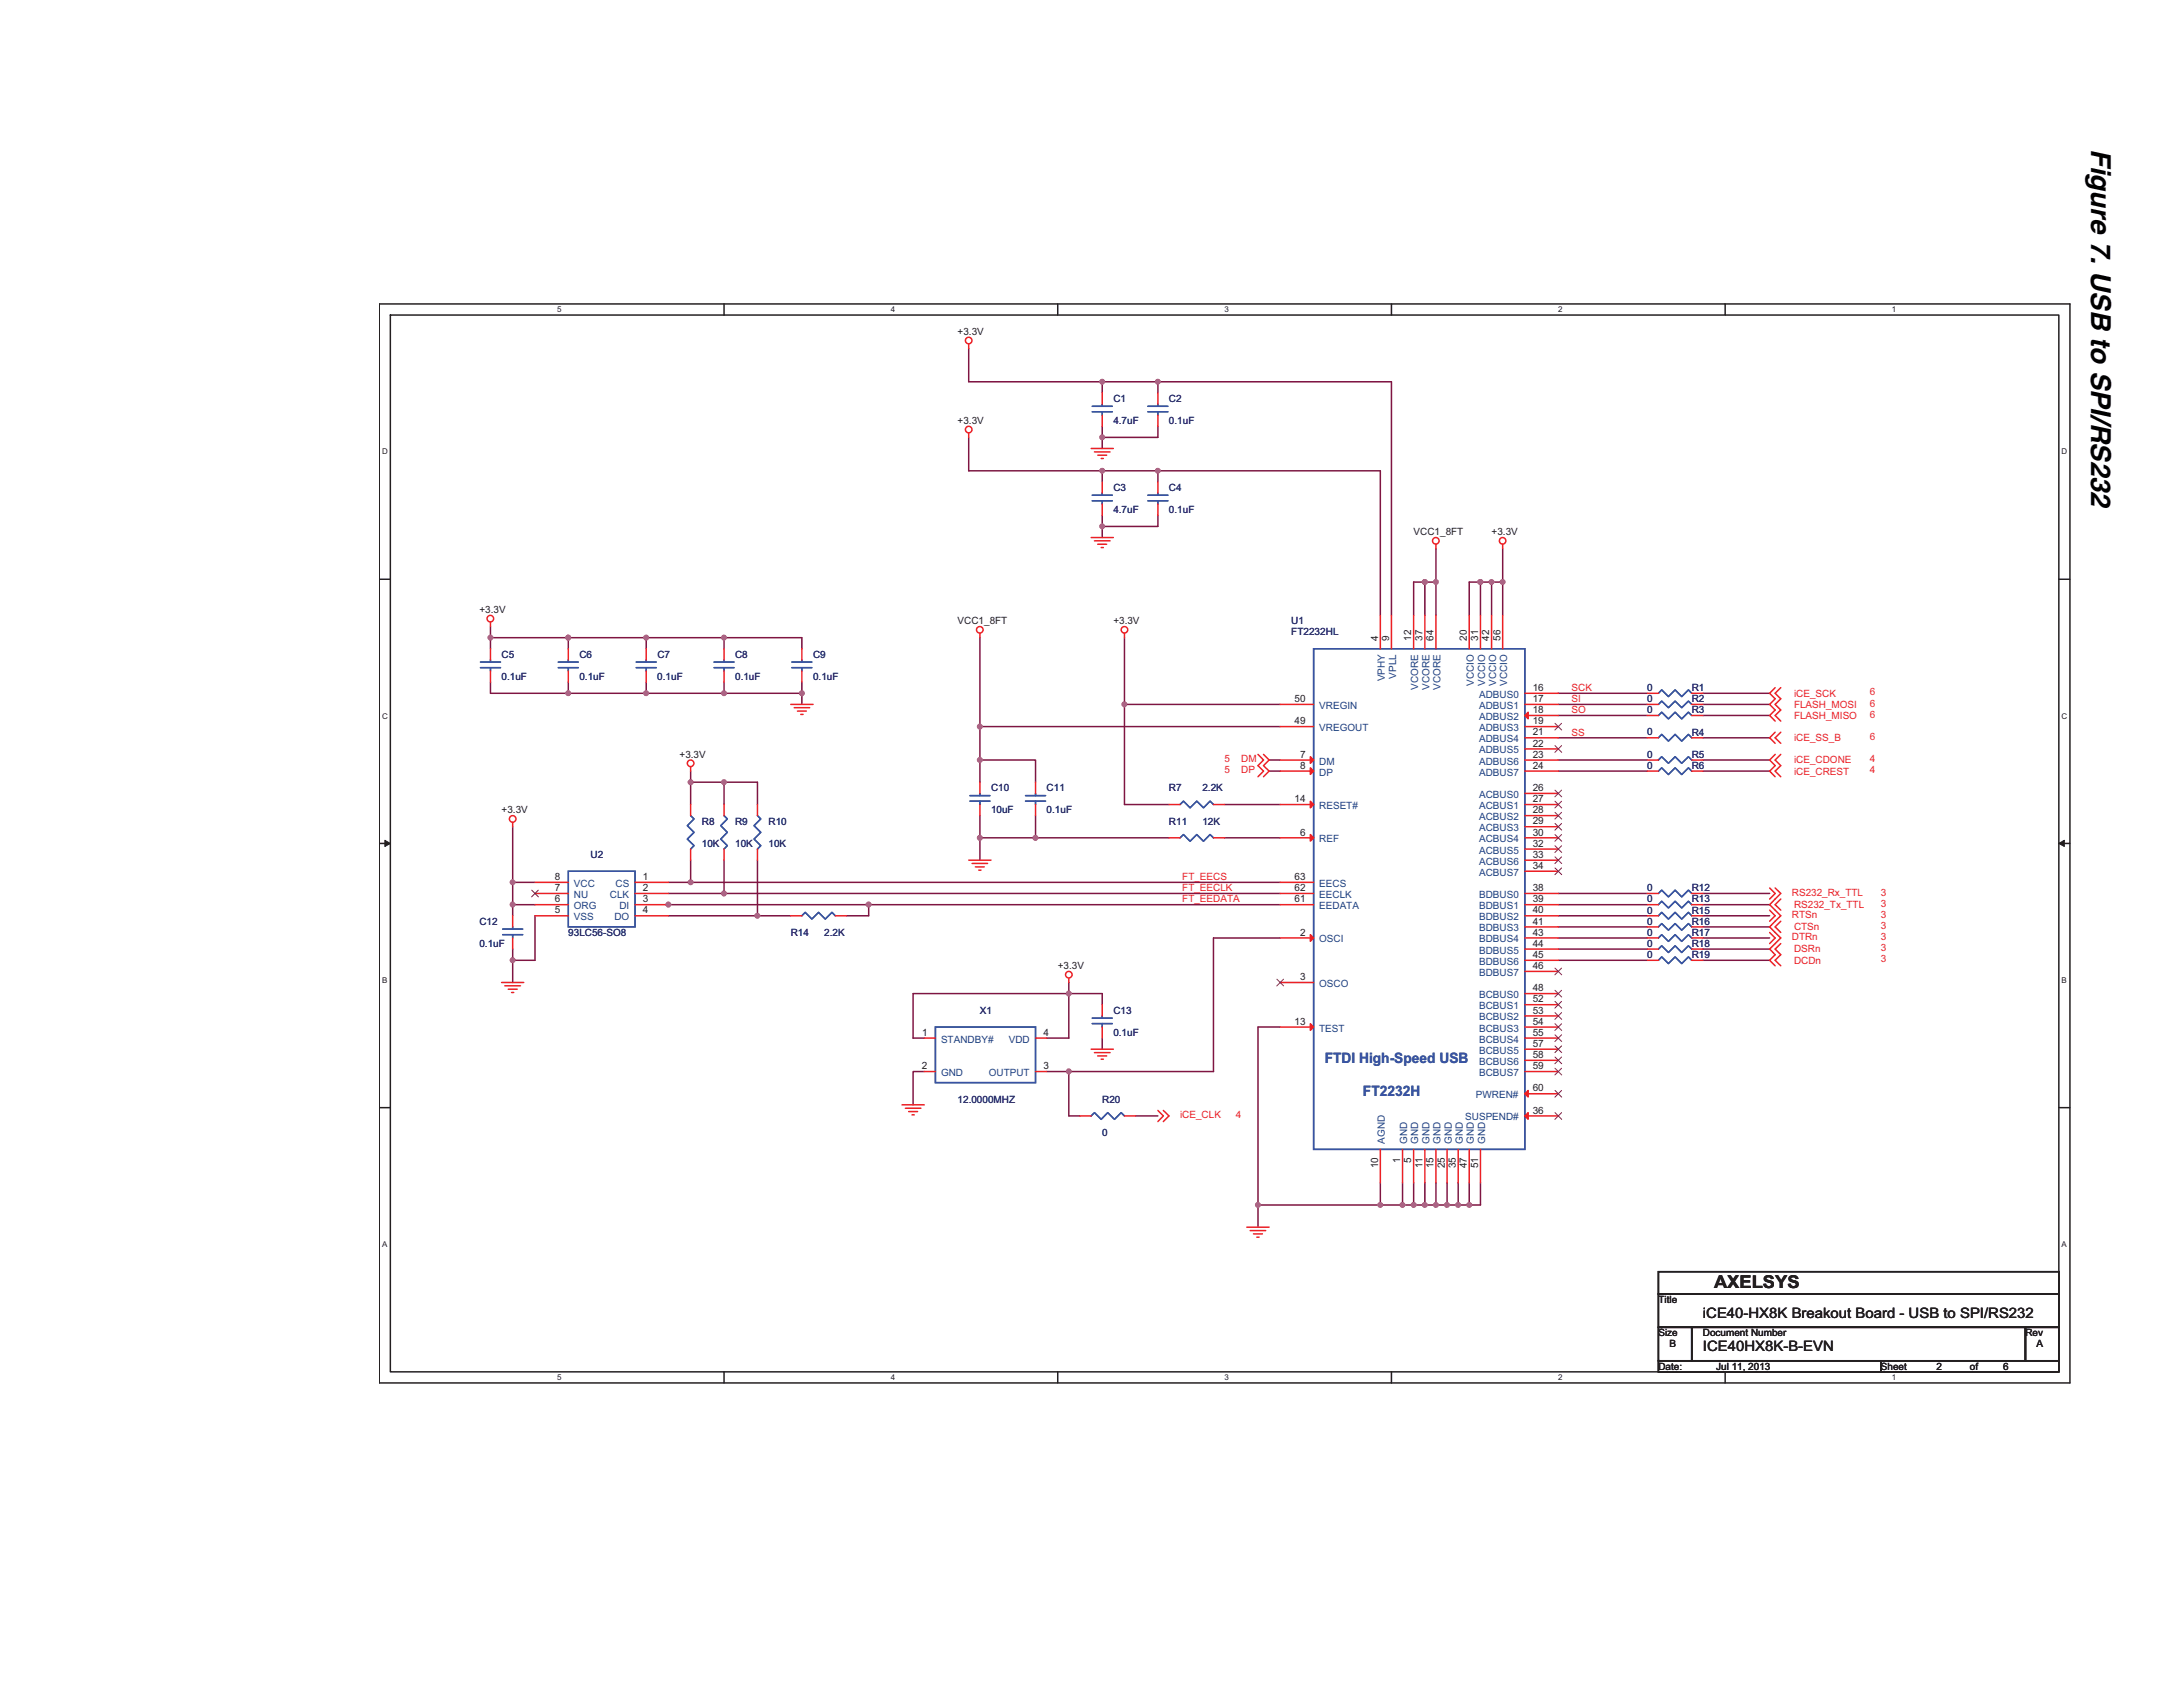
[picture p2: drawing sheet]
<svg xmlns="http://www.w3.org/2000/svg" width="279mm" height="216mm" viewBox="0 0 279 216" stroke-linecap="round" stroke-linejoin="round" font-family="sans-serif">
<path d="M48.5 38.9h216.4v138.1h-216.4zM50 40.3h213.5v135.3h-213.5z" fill="none" stroke="#231f20" stroke-width=".19"/>
<g fill="#fff">
<path d="M71.3 39.1h.6v1.1h-.6z"/>
<path d="M71.3 175.7h.6v1.2h-.6z"/>
</g>
<path d="M92.7 38.9v1.4M92.7 175.6v1.4" fill="none" stroke="#231f20" stroke-width=".19"/>
<g fill="#fff">
<path d="M114 39.1h.6v1.1h-.6z"/>
<path d="M114 175.7h.6v1.2h-.6z"/>
</g>
<path d="M135.4 38.9v1.4M135.4 175.6v1.4" fill="none" stroke="#231f20" stroke-width=".19"/>
<g fill="#fff">
<path d="M156.7 39.1h.6v1.1h-.6z"/>
<path d="M156.7 175.7h.6v1.2h-.6z"/>
</g>
<path d="M178.1 38.9v1.4M178.1 175.6v1.4" fill="none" stroke="#231f20" stroke-width=".19"/>
<g fill="#fff">
<path d="M199.4 39.1h.6v1.1h-.6z"/>
<path d="M199.4 175.7h.6v1.2h-.6z"/>
</g>
<path d="M220.8 38.9v1.4M220.8 175.6v1.4" fill="none" stroke="#231f20" stroke-width=".19"/>
<g fill="#fff">
<path d="M242.2 39.1h.5v1.1h-.5z"/>
<path d="M242.2 175.7h.5v1.2h-.5z"/>
<path d="M48.9 57.2h.7v1.2h-.7z"/>
<path d="M263.9 57.2h.7v1.2h-.7z"/>
<path d="M48.9 91h.7v1.2h-.7z"/>
<path d="M263.9 91h.7v1.2h-.7z"/>
</g>
<path d="M48.5 74.1h1.5M263.5 74.1h1.4" fill="none" stroke="#231f20" stroke-width=".19"/>
<g fill="#fff">
<path d="M48.9 124.8h.7v1.2h-.7z"/>
<path d="M263.9 124.8h.6v1.2h-.6z"/>
</g>
<path d="M48.5 107.9h1.5M263.5 107.9h1.4" fill="none" stroke="#231f20" stroke-width=".19"/>
<path d="M49.3 107.5l.7 .4-.7 .4z" fill="#231f20"/>
<path d="M49.3 107.5l.7 .4-.7 .4z" fill="none" stroke="#231f20" stroke-width=".13"/>
<path d="M263.5 107.9l.7-.4v.8z" fill="#231f20"/>
<path d="M263.5 107.9l.7-.4v.8z" fill="none" stroke="#231f20" stroke-width=".13"/>
<g fill="#fff">
<path d="M48.9 158.7h.7v1.1h-.7z"/>
<path d="M263.9 158.7h.6v1.1h-.6z"/>
</g>
<path d="M48.5 141.8h1.5M263.5 141.8h1.4" fill="none" stroke="#231f20" stroke-width=".19"/>
<path d="M62.8 80.2v1.4h9.9" fill="none" stroke="#7f1542" stroke-width=".19"/>
<circle cx="72.7" cy="81.6" r=".28" fill="#b9529f"/>
<circle cx="72.7" cy="81.6" r=".28" fill="none" stroke="#b9529f" stroke-width=".19"/>
<circle cx="62.8" cy="81.6" r=".28" fill="#b9529f"/>
<circle cx="62.8" cy="81.6" r=".28" fill="none" stroke="#b9529f" stroke-width=".19"/>
<path d="M92.7 81.6v1.4" fill="none" stroke="#7f1542" stroke-width=".19"/>
<circle cx="92.7" cy="81.6" r=".28" fill="#b9529f"/>
<circle cx="92.7" cy="81.6" r=".28" fill="none" stroke="#b9529f" stroke-width=".19"/>
<path d="M62.8 81.6v1.4M92.7 81.6h-10v1.4" fill="none" stroke="#7f1542" stroke-width=".19"/>
<circle cx="82.7" cy="81.6" r=".28" fill="#b9529f"/>
<circle cx="82.7" cy="81.6" r=".28" fill="none" stroke="#b9529f" stroke-width=".19"/>
<path d="M62.8 87.3v1.4h9.9M72.7 81.6v1.4M102.6 88.7v1.4" fill="none" stroke="#7f1542" stroke-width=".19"/>
<circle cx="102.6" cy="88.7" r=".28" fill="#b9529f"/>
<circle cx="102.6" cy="88.7" r=".28" fill="none" stroke="#b9529f" stroke-width=".19"/>
<path d="M82.7 87.3v1.4M92.7 88.7h9.9" fill="none" stroke="#7f1542" stroke-width=".19"/>
<circle cx="92.7" cy="88.7" r=".28" fill="#b9529f"/>
<circle cx="92.7" cy="88.7" r=".28" fill="none" stroke="#b9529f" stroke-width=".19"/>
<path d="M72.7 87.3v1.4h10" fill="none" stroke="#7f1542" stroke-width=".19"/>
<circle cx="72.7" cy="88.7" r=".28" fill="#b9529f"/>
<circle cx="72.7" cy="88.7" r=".28" fill="none" stroke="#b9529f" stroke-width=".19"/>
<path d="M72.7 81.6h10" fill="none" stroke="#7f1542" stroke-width=".19"/>
<circle cx="72.7" cy="81.6" r=".28" fill="#b9529f"/>
<circle cx="72.7" cy="81.6" r=".28" fill="none" stroke="#b9529f" stroke-width=".19"/>
<path d="M148.2 48.9h29.9M92.7 87.3v1.4M199.4 88.7h11.4M199.4 90.1h11.4M199.4 91.6h11.4" fill="none" stroke="#7f1542" stroke-width=".19"/>
<circle cx="148.2" cy="48.8" r=".28" fill="#b9529f"/>
<circle cx="148.2" cy="48.8" r=".28" fill="none" stroke="#b9529f" stroke-width=".19"/>
<path d="M141.1 56v1.4M141.1 48.9v1.4M141.1 54.6v1.4M148.2 48.9v1.4M148.2 54.6v1.4h-7.1" fill="none" stroke="#7f1542" stroke-width=".19"/>
<circle cx="141.1" cy="56" r=".28" fill="#b9529f"/>
<circle cx="141.1" cy="56" r=".28" fill="none" stroke="#b9529f" stroke-width=".19"/>
<path d="M141.1 60.3v1.4M148.2 60.3h28.5" fill="none" stroke="#7f1542" stroke-width=".19"/>
<circle cx="148.2" cy="60.2" r=".28" fill="#b9529f"/>
<circle cx="148.2" cy="60.2" r=".28" fill="none" stroke="#b9529f" stroke-width=".19"/>
<path d="M141.1 67.4v1.4M141.1 66v1.4M148.2 60.3v1.4M148.2 66v1.4h-7.1" fill="none" stroke="#7f1542" stroke-width=".19"/>
<circle cx="141.1" cy="67.4" r=".28" fill="#b9529f"/>
<circle cx="141.1" cy="67.4" r=".28" fill="none" stroke="#b9529f" stroke-width=".19"/>
<path d="M192.3 74.5v4.3" fill="none" stroke="#7f1542" stroke-width=".19"/>
<circle cx="192.3" cy="74.5" r=".28" fill="#b9529f"/>
<circle cx="192.3" cy="74.5" r=".28" fill="none" stroke="#b9529f" stroke-width=".19"/>
<path d="M188 78.8v-4.3h1.5v4.3" fill="none" stroke="#7f1542" stroke-width=".19"/>
<circle cx="189.5" cy="74.5" r=".28" fill="#b9529f"/>
<circle cx="189.5" cy="74.5" r=".28" fill="none" stroke="#b9529f" stroke-width=".19"/>
<path d="M192.3 74.5h-1.4v4.3" fill="none" stroke="#7f1542" stroke-width=".19"/>
<circle cx="190.9" cy="74.5" r=".28" fill="#b9529f"/>
<circle cx="190.9" cy="74.5" r=".28" fill="none" stroke="#b9529f" stroke-width=".19"/>
<path d="M183.8 74.5v4.3" fill="none" stroke="#7f1542" stroke-width=".19"/>
<circle cx="183.8" cy="74.5" r=".28" fill="#b9529f"/>
<circle cx="183.8" cy="74.5" r=".28" fill="none" stroke="#b9529f" stroke-width=".19"/>
<path d="M180.9 78.8v-4.3h1.5v4.3" fill="none" stroke="#7f1542" stroke-width=".19"/>
<circle cx="182.4" cy="74.5" r=".28" fill="#b9529f"/>
<circle cx="182.4" cy="74.5" r=".28" fill="none" stroke="#b9529f" stroke-width=".19"/>
<path d="M182.4 74.5h1.4" fill="none" stroke="#7f1542" stroke-width=".19"/>
<circle cx="182.4" cy="74.5" r=".28" fill="#b9529f"/>
<circle cx="182.4" cy="74.5" r=".28" fill="none" stroke="#b9529f" stroke-width=".19"/>
<path d="M143.9 90.1v12.9" fill="none" stroke="#7f1542" stroke-width=".19"/>
<circle cx="143.9" cy="90.1" r=".28" fill="#b9529f"/>
<circle cx="143.9" cy="90.1" r=".28" fill="none" stroke="#b9529f" stroke-width=".19"/>
<path d="M189.5 74.5h1.4M143.9 103h5.7" fill="none" stroke="#7f1542" stroke-width=".19"/>
<circle cx="189.5" cy="74.5" r=".28" fill="#b9529f"/>
<circle cx="189.5" cy="74.5" r=".28" fill="none" stroke="#b9529f" stroke-width=".19"/>
<path d="M183.8 70.2v4.3M192.3 70.2v4.3M125.4 97.3v2.8M125.4 97.3h7.1v2.8M143.9 81.6v8.5h20M162.4 97.3h1.5M162.4 98.7h1.5M163.9 93h-38.5v4.3" fill="none" stroke="#7f1542" stroke-width=".19"/>
<circle cx="125.4" cy="97.3" r=".28" fill="#b9529f"/>
<circle cx="125.4" cy="97.3" r=".28" fill="none" stroke="#b9529f" stroke-width=".19"/>
<circle cx="125.4" cy="93" r=".28" fill="#b9529f"/>
<circle cx="125.4" cy="93" r=".28" fill="none" stroke="#b9529f" stroke-width=".19"/>
<path d="M125.4 104.4v5.7M132.5 104.4v2.8" fill="none" stroke="#7f1542" stroke-width=".19"/>
<circle cx="125.4" cy="107.2" r=".28" fill="#b9529f"/>
<circle cx="125.4" cy="107.2" r=".28" fill="none" stroke="#b9529f" stroke-width=".19"/>
<path d="M125.4 81.6v11.4M161 131.4h2.9M161 154.2v2.9" fill="none" stroke="#7f1542" stroke-width=".19"/>
<circle cx="161" cy="154.2" r=".28" fill="#b9529f"/>
<circle cx="161" cy="154.2" r=".28" fill="none" stroke="#b9529f" stroke-width=".19"/>
<path d="M188 154.2h1.5" fill="none" stroke="#7f1542" stroke-width=".19"/>
<circle cx="188.1" cy="154.2" r=".28" fill="#b9529f"/>
<circle cx="188.1" cy="154.2" r=".28" fill="none" stroke="#b9529f" stroke-width=".19"/>
<path d="M176.7 151.4v2.8h-15.7M179.5 151.4v2.8M180.9 154.2h1.5M189.5 151.4v2.8" fill="none" stroke="#7f1542" stroke-width=".19"/>
<circle cx="180.9" cy="154.2" r=".28" fill="#b9529f"/>
<circle cx="180.9" cy="154.2" r=".28" fill="none" stroke="#b9529f" stroke-width=".19"/>
<path d="M180.9 151.4v2.8M182.4 151.4v2.8M185.2 151.4v2.8h1.4" fill="none" stroke="#7f1542" stroke-width=".19"/>
<circle cx="185.2" cy="154.2" r=".28" fill="#b9529f"/>
<circle cx="185.2" cy="154.2" r=".28" fill="none" stroke="#b9529f" stroke-width=".19"/>
<path d="M183.8 151.4v2.8" fill="none" stroke="#7f1542" stroke-width=".19"/>
<circle cx="183.8" cy="154.2" r=".28" fill="#b9529f"/>
<circle cx="183.8" cy="154.2" r=".28" fill="none" stroke="#b9529f" stroke-width=".19"/>
<path d="M132.5 107.2h17.1M186.6 151.4v2.8M188 151.4v2.8" fill="none" stroke="#7f1542" stroke-width=".19"/>
<circle cx="132.5" cy="107.2" r=".28" fill="#b9529f"/>
<circle cx="132.5" cy="107.2" r=".28" fill="none" stroke="#b9529f" stroke-width=".19"/>
<path d="M88.4 112.9h75.5" fill="none" stroke="#7f1542" stroke-width=".19"/>
<circle cx="88.4" cy="112.9" r=".28" fill="#b9529f"/>
<circle cx="88.4" cy="112.9" r=".28" fill="none" stroke="#b9529f" stroke-width=".19"/>
<path d="M92.7 114.3h71.2" fill="none" stroke="#7f1542" stroke-width=".19"/>
<circle cx="92.7" cy="114.3" r=".28" fill="#b9529f"/>
<circle cx="92.7" cy="114.3" r=".28" fill="none" stroke="#b9529f" stroke-width=".19"/>
<path d="M111.2 115.8h52.7" fill="none" stroke="#7f1542" stroke-width=".19"/>
<circle cx="111.2" cy="115.8" r=".28" fill="#b9529f"/>
<circle cx="111.2" cy="115.8" r=".28" fill="none" stroke="#b9529f" stroke-width=".19"/>
<path d="M82.7 88.7h10M92.7 81.6h9.9v1.4M102.6 87.3v1.4" fill="none" stroke="#7f1542" stroke-width=".19"/>
<circle cx="82.7" cy="88.7" r=".28" fill="#b9529f"/>
<circle cx="82.7" cy="88.7" r=".28" fill="none" stroke="#b9529f" stroke-width=".19"/>
<path d="M218 91.6h8.5M218 90.1h8.5M199.4 114.3h11.4M199.4 115.8h11.4M179.5 154.2h1.4" fill="none" stroke="#7f1542" stroke-width=".19"/>
<circle cx="179.5" cy="154.2" r=".28" fill="#b9529f"/>
<circle cx="179.5" cy="154.2" r=".28" fill="none" stroke="#b9529f" stroke-width=".19"/>
<path d="M176.7 154.2h2.8" fill="none" stroke="#7f1542" stroke-width=".19"/>
<circle cx="176.7" cy="154.2" r=".28" fill="#b9529f"/>
<circle cx="176.7" cy="154.2" r=".28" fill="none" stroke="#b9529f" stroke-width=".19"/>
<path d="M161 131.4v22.8M182.4 154.2h1.4" fill="none" stroke="#7f1542" stroke-width=".19"/>
<circle cx="182.4" cy="154.2" r=".28" fill="#b9529f"/>
<circle cx="182.4" cy="154.2" r=".28" fill="none" stroke="#b9529f" stroke-width=".19"/>
<path d="M125.4 107.2h7.1M183.8 154.2h1.4M186.6 154.2h1.4" fill="none" stroke="#7f1542" stroke-width=".19"/>
<circle cx="186.6" cy="154.2" r=".28" fill="#b9529f"/>
<circle cx="186.6" cy="154.2" r=".28" fill="none" stroke="#b9529f" stroke-width=".19"/>
<path d="M124 48.9h24.2M124 60.3h17.1" fill="none" stroke="#7f1542" stroke-width=".19"/>
<circle cx="141.1" cy="48.8" r=".28" fill="#b9529f"/>
<circle cx="141.1" cy="48.8" r=".28" fill="none" stroke="#b9529f" stroke-width=".19"/>
<path d="M141.1 60.3h7.1" fill="none" stroke="#7f1542" stroke-width=".19"/>
<circle cx="141.1" cy="60.2" r=".28" fill="#b9529f"/>
<circle cx="141.1" cy="60.2" r=".28" fill="none" stroke="#b9529f" stroke-width=".19"/>
<path d="M218 88.7h8.5M218 94.4h8.5M65.6 115.8h2.9M65.6 105.8v7.1h2.9M199.4 117.2h11.4M199.4 118.6h11.4M199.4 120h11.4M199.4 121.5h11.4M199.4 122.9h11.4" fill="none" stroke="#7f1542" stroke-width=".19"/>
<circle cx="65.6" cy="115.8" r=".28" fill="#b9529f"/>
<circle cx="65.6" cy="115.8" r=".28" fill="none" stroke="#b9529f" stroke-width=".19"/>
<path d="M65.6 112.9v2.9" fill="none" stroke="#7f1542" stroke-width=".19"/>
<circle cx="65.6" cy="112.9" r=".28" fill="#b9529f"/>
<circle cx="65.6" cy="112.9" r=".28" fill="none" stroke="#b9529f" stroke-width=".19"/>
<path d="M65.6 122.9v2.8" fill="none" stroke="#7f1542" stroke-width=".19"/>
<circle cx="65.6" cy="122.9" r=".28" fill="#b9529f"/>
<circle cx="65.6" cy="122.9" r=".28" fill="none" stroke="#b9529f" stroke-width=".19"/>
<path d="M68.5 117.2v5.7h-2.9M96.9 117.2h4.3" fill="none" stroke="#7f1542" stroke-width=".19"/>
<circle cx="96.9" cy="117.2" r=".28" fill="#b9529f"/>
<circle cx="96.9" cy="117.2" r=".28" fill="none" stroke="#b9529f" stroke-width=".19"/>
<path d="M88.4 100.1v2.9M108.3 117.2h2.9M65.6 121.5v1.4" fill="none" stroke="#7f1542" stroke-width=".19"/>
<circle cx="88.4" cy="100.1" r=".28" fill="#b9529f"/>
<circle cx="88.4" cy="100.1" r=".28" fill="none" stroke="#b9529f" stroke-width=".19"/>
<path d="M92.7 100.1h4.2" fill="none" stroke="#7f1542" stroke-width=".19"/>
<circle cx="92.7" cy="100.1" r=".28" fill="#b9529f"/>
<circle cx="92.7" cy="100.1" r=".28" fill="none" stroke="#b9529f" stroke-width=".19"/>
<g fill="none" stroke="#7f1542" stroke-width=".19">
<path d="M124 44.6v4.3M124 56v4.3M178.1 48.9v29.9M176.7 60.3v18.5M88.4 110.1v2.8h-2.8M88.4 100.1h4.3v2.9M92.7 110.1v4.2h-7.1M96.9 110.1v7.1h-11.3M96.9 100.1v2.9M111.2 115.8v1.4M218 114.3h8.5M218 117.2h8.5"/>
<path d="M218 115.8h8.5M218 118.6h8.5M141.1 127.2h-4.3v5.7M218 120h8.5M218 121.5h8.5M218 122.9h8.5"/>
</g>
<circle cx="136.8" cy="127.1" r=".28" fill="#b9529f"/>
<circle cx="136.8" cy="127.1" r=".28" fill="none" stroke="#b9529f" stroke-width=".19"/>
<path d="M134 132.9h2.8M136.8 137.1v5.7h1.4M136.8 125.7v1.5h-19.9v5.7h1.4M141.1 127.2v1.4M141.1 132.9v1.4" fill="none" stroke="#7f1542" stroke-width=".19"/>
<circle cx="136.8" cy="137.1" r=".28" fill="#b9529f"/>
<circle cx="136.8" cy="137.1" r=".28" fill="none" stroke="#b9529f" stroke-width=".19"/>
<path d="M88.4 98.7v1.4M65.6 115.8v1.4M85.6 115.8h25.6M156.7 107.2h7.2M156.7 103h7.2M118.3 137.1h-1.4v4.3M163.9 120h-8.6v17.1h-21.3M145.3 142.8h2.9" fill="none" stroke="#7f1542" stroke-width=".19"/>
<circle cx="85.5" cy="115.8" r=".28" fill="#b9529f"/>
<circle cx="85.5" cy="115.8" r=".28" fill="none" stroke="#b9529f" stroke-width=".19"/>
<path d="M199.4 97.3h11.4M199.4 94.4h11.4M199.4 98.7h11.4M218 98.7h8.5M218 97.3h8.5" fill="none" stroke="#7f1542" stroke-width=".19"/>
<g fill="none" stroke="#ed2024" stroke-width=".19">
<path d="M124 44v.6M124 55.4v.6M139.7 57.4h2.8M140.1 57.8h2M140.5 58.3h1.1M140.9 58.7h.3M148.2 53.1v1.5M148.2 50.3v1.4M62.8 79.6v.6M139.7 68.8h2.8M140.1 69.2h2M140.5 69.7h1.1"/>
<path d="M140.9 70.1h.3M141.1 64.5v1.5M141.1 61.7v1.4M148.2 64.5v1.5M148.2 61.7v1.4M183.8 69.7v.5M192.3 69.7v.5M62.8 85.9v1.4M62.8 83v1.4M72.7 85.9v1.4M72.7 83v1.4M88.4 98.1v.6"/>
<path d="M92.7 85.9v1.4M92.7 83v1.4M101.2 90.1h2.9M101.6 90.6h2M102.1 91h1.1M102.5 91.4h.3M102.6 85.9v1.4M102.6 83v1.4M125.4 81v.6M143.9 81v.6M161 96.5l.7 .8-.7 .7 .7 .7-.7 .7M161.7 96.5l.7 .8-.7 .7 .7 .7-.7 .7"/>
<path d="M163.9 90.1h4.2M163.9 93h4.2M210.8 90.1h1.5M210.8 97.3h1.5M210.8 94.4h1.5M210.8 91.6h1.5M216.5 97.3h1.5M216.5 94.4h1.5M216.5 91.6h1.5M216.5 90.1h1.5M227.2 88l-.7 .7 .7 .7-.7 .7 .7 .8-.7 .7 .7 .7M227.2 93.7l-.7 .7 .7 .7"/>
<path d="M227.2 96.5l-.7 .8 .7 .7-.7 .7 .7 .7M227.9 88l-.7 .7 .7 .7-.7 .7 .7 .8-.7 .7 .7 .7M227.9 93.7l-.7 .7 .7 .7M227.9 96.5l-.7 .8 .7 .7-.7 .7 .7 .7M65.6 105.2v.6M65.6 117.2v1.4M88.4 108.7v1.4M88.4 103v1.4M92.7 108.7v1.4M92.7 103v1.4M96.9 108.7v1.4M96.9 103v1.4"/>
<path d="M101.2 117.2h1.4M106.9 117.2h1.4M124 110.1h2.8M124.4 110.5h2M124.8 110.9h1.2M125.3 111.4h.3M125.4 103v1.4M125.4 100.1v1.4M132.5 103v1.4M132.5 100.1v1.4M149.6 107.2h1.4M149.6 103h1.4"/>
<path d="M155.3 107.2h1.4M155.3 103h1.4M210.8 117.2h1.5M210.8 114.3h1.5M210.8 118.6h1.5M216.5 117.2h1.5M216.5 114.3h1.5M216.5 118.6h1.5M226.5 113.6l.7 .7-.7 .8M226.5 116.5l.7 .7-.7 .7M226.5 119.3l.7 .7-.7 .8M227.2 113.6l.7 .7-1.4 1.5 1.4 1.4-1.4 1.4 1.4 1.4-1.4 1.5 .7 .7-.7 .7 .7 .7"/>
<path d="M227.9 115.1l-.7 .7 .7 .7M227.9 117.9l-.7 .7 .7 .7M64.2 125.7h2.8M64.6 126.2h2M65.1 126.6h1.1M65.5 127h.3M65.6 120v1.5M118.3 132.9h1.4M118.3 137.1h1.4M132.5 132.9h1.5M132.5 137.1h1.5M136.8 125.2v.5"/>
<path d="M139.7 134.3h2.8M140.1 134.7h2M140.5 135.1h1.1M140.9 135.6h.3M141.1 131.4v1.5M141.1 128.6v1.4M210.8 122.9h1.5M210.8 120h1.5M216.5 122.9h1.5M216.5 120h1.5M227.9 120.8l-.7 .7 .7 .7-.7 .7 .7 .7M115.4 141.4h2.9"/>
<path d="M115.9 141.8h2M116.3 142.3h1.1M116.7 142.7h.3M138.2 142.8h1.5M143.9 142.8h1.4M148.2 142.1l.7 .7-.7 .7M148.9 142.1l.7 .7-.7 .7M159.6 157.1h2.8M160 157.5h2M160.4 157.9h1.2M160.9 158.3h.3"/>
<circle cx="124" cy="43.6" r=".42"/>
<circle cx="124" cy="55" r=".42"/>
<circle cx="62.8" cy="79.2" r=".42"/>
<circle cx="183.8" cy="69.2" r=".42"/>
<circle cx="192.3" cy="69.2" r=".42"/>
<circle cx="88.4" cy="97.7" r=".42"/>
<circle cx="125.4" cy="80.6" r=".42"/>
<circle cx="143.9" cy="80.6" r=".42"/>
<circle cx="65.6" cy="104.8" r=".42"/>
<circle cx="136.8" cy="124.7" r=".42"/>
</g>
<path d="M212.3 162.8h51.2v2.8h-51.2zM212.3 165.6h51.2v4.3h-51.2zM212.3 169.9h4.2v4.2h-4.2zM212.3 174.1h28.4v1.5h-28.4zM216.5 169.9h42.7v4.2h-42.7zM240.7 174.1h22.8v1.5h-22.8zM259.2 169.9h4.3v4.2h-4.3z" fill="none" stroke="#231f20" stroke-width=".19"/>
<g fill="none" stroke="#3953a4" stroke-width=".19">
<path d="M146.9 52.7h2.6M146.9 52h2.6M148.2 52.7v.4M148.2 51.7v.3M139.8 64.1h2.6M139.8 63.4h2.6M141.1 64.1v.4M141.1 63.1v.3M146.9 64.1h2.6M146.9 63.4h2.6M148.2 64.1v.4M148.2 63.1v.3"/>
<path d="M61.5 85.4h2.6M61.5 84.7h2.6M62.8 85.4v.5M62.8 84.4v.3M71.5 85.4h2.5M71.5 84.7h2.5M72.7 85.4v.5M72.7 84.4v.3M91.4 85.4h2.6M91.4 84.7h2.6M92.7 85.4v.5M92.7 84.4v.3"/>
<path d="M101.3 85.4h2.6M101.3 84.7h2.6M102.6 85.4v.5M102.6 84.4v.3M168.1 83h27.1v64.1h-27.1zM212.3 97.3l.4-.5 .8 .9 .9-.9 .8 .9 .9-.9 .4 .5M212.3 94.4l.4-.4 .8 .8 .9-.8 .8 .8 .9-.8 .4 .4M212.3 91.6l.4-.5 .8 .9 .9-.9 .8 .9 .9-.9 .4 .5M212.3 90.1l.4-.4 .8 .9 .9-.9 .8 .9 .9-.9 .4 .4M64.3 119.6h2.6M64.3 118.9h2.6M65.6 119.6v.4"/>
<path d="M65.6 118.6v.3M88.4 104.4l.4 .4-.8 .9 .8 .8-.8 .9 .8 .8-.4 .5M92.7 104.4l.4 .4-.9 .9 .9 .8-.9 .9 .9 .8-.4 .5M96.9 104.4l.5 .4-.9 .9 .9 .8-.9 .9 .9 .8-.5 .5M102.6 117.2l.5-.4 .8 .8 .9-.8 .8 .8 .9-.8 .4 .4M124.1 102.5h2.6M124.1 101.8h2.6M125.4 102.5v.5M125.4 101.5v.3M131.3 102.5h2.5M131.3 101.8h2.5M132.5 102.5v.5"/>
<path d="M132.5 101.5v.3M151 107.2l.5-.4 .8 .9 .9-.9 .8 .9 .9-.9 .4 .4M151 103l.5-.5 .8 .9 .9-.9 .8 .9 .9-.9 .4 .5M212.3 117.2l.4-.4 .8 .8 .9-.8 .8 .8 .9-.8 .4 .4M212.3 114.3l.4-.4 .8 .9 .9-.9 .8 .9 .9-.9 .4 .4M212.3 118.6l.4-.4 .8 .8 .9-.8 .8 .8 .9-.8 .4 .4M119.7 131.4h12.8v7.2h-12.8zM139.8 131h2.6M139.8 130.3h2.6M141.1 131v.4M141.1 130v.3M212.3 122.9l.4-.4 .8 .8 .9-.8 .8 .8 .9-.8 .4 .4"/>
<path d="M212.3 120l.4-.4 .8 .9 .9-.9 .8 .9 .9-.9 .4 .4M139.7 142.8l.4-.4 .8 .9 .9-.9 .8 .9 .9-.9 .4 .4"/>
</g>
<path d="M167.7 96.8l.4 .5-.4 .4z" fill="#ed2024"/>
<path d="M163.9 97.3h4.2M167.7 96.8l.4 .5-.4 .4z" fill="none" stroke="#ed2024" stroke-width=".19"/>
<path d="M167.7 98.3l.4 .4-.4 .4z" fill="#ed2024"/>
<path d="M163.9 98.7h4.2M167.7 98.3l.4 .4-.4 .4z" fill="none" stroke="#ed2024" stroke-width=".19"/>
<path d="M167.7 106.8l.4 .4-.4 .4z" fill="#ed2024"/>
<path d="M163.9 107.2h4.2M167.7 106.8l.4 .4-.4 .4z" fill="none" stroke="#ed2024" stroke-width=".19"/>
<path d="M167.7 102.5l.4 .5-.4 .4z" fill="#ed2024"/>
<path d="M163.9 103h4.2M163.9 112.9h4.2M163.9 114.3h4.2M163.9 115.8h4.2M167.7 102.5l.4 .5-.4 .4z" fill="none" stroke="#ed2024" stroke-width=".19"/>
<path d="M167.7 119.6l.4 .4-.4 .5z" fill="#ed2024"/>
<path d="M167.7 119.6l.4 .4-.4 .5zM163.9 120h4.2M163.9 125.7h4.2" fill="none" stroke="#ed2024" stroke-width=".19"/>
<path d="M163.4 125.3l.9 .9M164.3 125.3l-.9 .9" fill="none" stroke="#7f421c" stroke-width=".13"/>
<path d="M167.7 131l.4 .4-.4 .5z" fill="#ed2024"/>
<path d="M195.2 88.7h4.2M195.2 90.1h4.2M163.9 131.4h4.2M167.7 131l.4 .4-.4 .5z" fill="none" stroke="#ed2024" stroke-width=".19"/>
<path d="M195.2 91.6l.4-.5v.9z" fill="#ed2024"/>
<g fill="none" stroke="#ed2024" stroke-width=".19">
<path d="M176.7 78.8v4.2M178.1 78.8v4.2M180.9 78.8v4.2M182.4 78.8v4.2M183.8 78.8v4.2M188 78.8v4.2M189.5 78.8v4.2M190.9 78.8v4.2M192.3 78.8v4.2M195.2 91.6l.4-.5v.9zM195.2 91.6h4.2M195.2 93h4.2"/>
<path d="M176.7 147.1v4.3M179.5 147.1v4.3M180.9 147.1v4.3M182.4 147.1v4.3M183.8 147.1v4.3M185.2 147.1v4.3M186.6 147.1v4.3M188 147.1v4.3M189.5 147.1v4.3"/>
</g>
<path d="M199 92.6l.9 .8M199.9 92.6l-.9 .8" fill="none" stroke="#7f421c" stroke-width=".13"/>
<path d="M195.2 140l.4-.4v.8z" fill="#ed2024"/>
<path d="M195.2 140l.4-.4v.8zM195.2 140h4.2" fill="none" stroke="#ed2024" stroke-width=".19"/>
<path d="M199 139.6l.9 .8M199.9 139.6l-.9 .8" fill="none" stroke="#7f421c" stroke-width=".13"/>
<path d="M195.6 142.4v.8l-.4-.4z" fill="#ed2024"/>
<g fill="none" stroke="#ed2024" stroke-width=".19">
<path d="M141.1 53.1v1.5M141.1 50.3v1.4M82.7 85.9v1.4M82.7 83v1.4M195.2 94.4h4.2M195.2 95.8h4.2M195.2 97.3h4.2M195.2 98.7h4.2M210.8 98.7h1.5M210.8 88.7h1.5M216.5 98.7h1.5M216.5 88.7h1.5"/>
<path d="M68.5 117.2h4.2M68.5 115.8h4.2M68.5 114.3h4.2M68.5 112.9h4.2M81.3 112.9h4.3M81.3 114.3h4.3M81.3 115.8h4.3M81.3 117.2h4.3M195.2 101.5h4.2M195.2 103h4.2M195.2 104.4h4.2M195.2 105.8h4.2"/>
<path d="M195.2 107.2h4.2M195.2 108.7h4.2M195.2 110.1h4.2M195.2 111.5h4.2M195.2 114.3h4.2M195.2 115.8h4.2M195.2 117.2h4.2M195.2 118.6h4.2M210.8 115.8h1.5M216.5 115.8h1.5M195.2 120h4.2M195.2 121.5h4.2"/>
<path d="M195.2 122.9h4.2M195.2 124.3h4.2M195.2 127.2h4.2M195.2 128.6h4.2M195.2 130h4.2M195.2 131.4h4.2M195.2 132.9h4.2M195.2 134.3h4.2M195.2 135.7h4.2M195.2 137.1h4.2M210.8 121.5h1.5M216.5 121.5h1.5"/>
<path d="M195.2 142.8h4.2M195.6 142.4v.8l-.4-.4z"/>
</g>
<g fill="none" stroke="#7f421c" stroke-width=".13">
<path d="M199 95.4l.9 .9M199.9 95.4l-.9 .9M68.1 113.9l.8 .9M68.9 113.9l-.9 .9M199 101.1l.9 .9M199 102.5l.9 .9M199 104l.9 .8M199 105.4l.9 .8M199 106.8l.9 .9M199 108.2l.9 .9M199 109.7l.9 .8M199 111.1l.9 .8"/>
<path d="M199.9 101.1l-.9 .9M199.9 102.5l-.9 .9M199.9 104l-.9 .8M199.9 105.4l-.9 .8M199.9 106.8l-.9 .9M199.9 108.2l-.9 .9M199.9 109.7l-.9 .8M199.9 111.1l-.9 .8M199 123.9l.9 .9M199 126.7l.9 .9M199 128.2l.9 .8M199 129.6l.9 .9"/>
<path d="M199 131l.9 .9M199 132.4l.9 .9M199 133.9l.9 .8M199 135.3l.9 .8M199 136.7l.9 .9M199.9 123.9l-.9 .9M199.9 126.7l-.9 .9M199.9 128.2l-.9 .8M199.9 129.6l-.9 .9M199.9 131l-.9 .9M199.9 132.4l-.9 .9M199.9 133.9l-.9 .8"/>
<path d="M199.9 135.3l-.9 .8M199.9 136.7l-.9 .9M199 142.4l.9 .9M199.9 142.4l-.9 .9"/>
</g>
<g fill="none" stroke="#3953a4" stroke-width=".19">
<path d="M139.8 52.7h2.6M139.8 52h2.6M141.1 52.7v.4M141.1 51.7v.3M81.4 85.4h2.6M81.4 84.7h2.6M82.7 85.4v.5M82.7 84.4v.3M212.3 98.7l.4-.4 .8 .8 .9-.8 .8 .8 .9-.8 .4 .4M212.3 88.7l.4-.4 .8 .8 .9-.8 .8 .8 .9-.8 .4 .4M72.7 111.5h8.6v7.1h-8.6zM212.3 115.8l.4-.5 .8 .9 .9-.9 .8 .9 .9-.9 .4 .5"/>
<path d="M212.3 121.5l.4-.5 .8 .9 .9-.9 .8 .9 .9-.9 .4 .5"/>
</g>
<circle cx="72.7" cy="81.6" r=".28" fill="#b9529f"/>
<circle cx="72.7" cy="81.6" r=".28" fill="none" stroke="#b9529f" stroke-width=".19"/>
<circle cx="62.8" cy="81.6" r=".28" fill="#b9529f"/>
<circle cx="62.8" cy="81.6" r=".28" fill="none" stroke="#b9529f" stroke-width=".19"/>
<circle cx="92.7" cy="81.6" r=".28" fill="#b9529f"/>
<circle cx="92.7" cy="81.6" r=".28" fill="none" stroke="#b9529f" stroke-width=".19"/>
<circle cx="82.7" cy="81.6" r=".28" fill="#b9529f"/>
<circle cx="82.7" cy="81.6" r=".28" fill="none" stroke="#b9529f" stroke-width=".19"/>
<circle cx="102.6" cy="88.7" r=".28" fill="#b9529f"/>
<circle cx="102.6" cy="88.7" r=".28" fill="none" stroke="#b9529f" stroke-width=".19"/>
<circle cx="92.7" cy="88.7" r=".28" fill="#b9529f"/>
<circle cx="92.7" cy="88.7" r=".28" fill="none" stroke="#b9529f" stroke-width=".19"/>
<circle cx="72.7" cy="88.7" r=".28" fill="#b9529f"/>
<circle cx="72.7" cy="88.7" r=".28" fill="none" stroke="#b9529f" stroke-width=".19"/>
<circle cx="72.7" cy="81.6" r=".28" fill="#b9529f"/>
<circle cx="72.7" cy="81.6" r=".28" fill="none" stroke="#b9529f" stroke-width=".19"/>
<circle cx="148.2" cy="48.8" r=".28" fill="#b9529f"/>
<circle cx="148.2" cy="48.8" r=".28" fill="none" stroke="#b9529f" stroke-width=".19"/>
<circle cx="141.1" cy="56" r=".28" fill="#b9529f"/>
<circle cx="141.1" cy="56" r=".28" fill="none" stroke="#b9529f" stroke-width=".19"/>
<circle cx="148.2" cy="60.2" r=".28" fill="#b9529f"/>
<circle cx="148.2" cy="60.2" r=".28" fill="none" stroke="#b9529f" stroke-width=".19"/>
<circle cx="141.1" cy="67.4" r=".28" fill="#b9529f"/>
<circle cx="141.1" cy="67.4" r=".28" fill="none" stroke="#b9529f" stroke-width=".19"/>
<circle cx="192.3" cy="74.5" r=".28" fill="#b9529f"/>
<circle cx="192.3" cy="74.5" r=".28" fill="none" stroke="#b9529f" stroke-width=".19"/>
<circle cx="189.5" cy="74.5" r=".28" fill="#b9529f"/>
<circle cx="189.5" cy="74.5" r=".28" fill="none" stroke="#b9529f" stroke-width=".19"/>
<circle cx="190.9" cy="74.5" r=".28" fill="#b9529f"/>
<circle cx="190.9" cy="74.5" r=".28" fill="none" stroke="#b9529f" stroke-width=".19"/>
<circle cx="183.8" cy="74.5" r=".28" fill="#b9529f"/>
<circle cx="183.8" cy="74.5" r=".28" fill="none" stroke="#b9529f" stroke-width=".19"/>
<circle cx="182.4" cy="74.5" r=".28" fill="#b9529f"/>
<circle cx="182.4" cy="74.5" r=".28" fill="none" stroke="#b9529f" stroke-width=".19"/>
<circle cx="182.4" cy="74.5" r=".28" fill="#b9529f"/>
<circle cx="182.4" cy="74.5" r=".28" fill="none" stroke="#b9529f" stroke-width=".19"/>
<circle cx="143.9" cy="90.1" r=".28" fill="#b9529f"/>
<circle cx="143.9" cy="90.1" r=".28" fill="none" stroke="#b9529f" stroke-width=".19"/>
<circle cx="189.5" cy="74.5" r=".28" fill="#b9529f"/>
<circle cx="189.5" cy="74.5" r=".28" fill="none" stroke="#b9529f" stroke-width=".19"/>
<circle cx="125.4" cy="97.3" r=".28" fill="#b9529f"/>
<circle cx="125.4" cy="97.3" r=".28" fill="none" stroke="#b9529f" stroke-width=".19"/>
<circle cx="125.4" cy="93" r=".28" fill="#b9529f"/>
<circle cx="125.4" cy="93" r=".28" fill="none" stroke="#b9529f" stroke-width=".19"/>
<circle cx="125.4" cy="107.2" r=".28" fill="#b9529f"/>
<circle cx="125.4" cy="107.2" r=".28" fill="none" stroke="#b9529f" stroke-width=".19"/>
<circle cx="161" cy="154.2" r=".28" fill="#b9529f"/>
<circle cx="161" cy="154.2" r=".28" fill="none" stroke="#b9529f" stroke-width=".19"/>
<circle cx="188.1" cy="154.2" r=".28" fill="#b9529f"/>
<circle cx="188.1" cy="154.2" r=".28" fill="none" stroke="#b9529f" stroke-width=".19"/>
<circle cx="180.9" cy="154.2" r=".28" fill="#b9529f"/>
<circle cx="180.9" cy="154.2" r=".28" fill="none" stroke="#b9529f" stroke-width=".19"/>
<circle cx="185.2" cy="154.2" r=".28" fill="#b9529f"/>
<circle cx="185.2" cy="154.2" r=".28" fill="none" stroke="#b9529f" stroke-width=".19"/>
<circle cx="183.8" cy="154.2" r=".28" fill="#b9529f"/>
<circle cx="183.8" cy="154.2" r=".28" fill="none" stroke="#b9529f" stroke-width=".19"/>
<circle cx="132.5" cy="107.2" r=".28" fill="#b9529f"/>
<circle cx="132.5" cy="107.2" r=".28" fill="none" stroke="#b9529f" stroke-width=".19"/>
<circle cx="88.4" cy="112.9" r=".28" fill="#b9529f"/>
<circle cx="88.4" cy="112.9" r=".28" fill="none" stroke="#b9529f" stroke-width=".19"/>
<circle cx="92.7" cy="114.3" r=".28" fill="#b9529f"/>
<circle cx="92.7" cy="114.3" r=".28" fill="none" stroke="#b9529f" stroke-width=".19"/>
<circle cx="111.2" cy="115.8" r=".28" fill="#b9529f"/>
<circle cx="111.2" cy="115.8" r=".28" fill="none" stroke="#b9529f" stroke-width=".19"/>
<circle cx="82.7" cy="88.7" r=".28" fill="#b9529f"/>
<circle cx="82.7" cy="88.7" r=".28" fill="none" stroke="#b9529f" stroke-width=".19"/>
<circle cx="179.5" cy="154.2" r=".28" fill="#b9529f"/>
<circle cx="179.5" cy="154.2" r=".28" fill="none" stroke="#b9529f" stroke-width=".19"/>
<circle cx="176.7" cy="154.2" r=".28" fill="#b9529f"/>
<circle cx="176.7" cy="154.2" r=".28" fill="none" stroke="#b9529f" stroke-width=".19"/>
<circle cx="182.4" cy="154.2" r=".28" fill="#b9529f"/>
<circle cx="182.4" cy="154.2" r=".28" fill="none" stroke="#b9529f" stroke-width=".19"/>
<circle cx="186.6" cy="154.2" r=".28" fill="#b9529f"/>
<circle cx="186.6" cy="154.2" r=".28" fill="none" stroke="#b9529f" stroke-width=".19"/>
<circle cx="141.1" cy="48.8" r=".28" fill="#b9529f"/>
<circle cx="141.1" cy="48.8" r=".28" fill="none" stroke="#b9529f" stroke-width=".19"/>
<circle cx="141.1" cy="60.2" r=".28" fill="#b9529f"/>
<circle cx="141.1" cy="60.2" r=".28" fill="none" stroke="#b9529f" stroke-width=".19"/>
<circle cx="65.6" cy="115.8" r=".28" fill="#b9529f"/>
<circle cx="65.6" cy="115.8" r=".28" fill="none" stroke="#b9529f" stroke-width=".19"/>
<circle cx="65.6" cy="112.9" r=".28" fill="#b9529f"/>
<circle cx="65.6" cy="112.9" r=".28" fill="none" stroke="#b9529f" stroke-width=".19"/>
<circle cx="65.6" cy="122.9" r=".28" fill="#b9529f"/>
<circle cx="65.6" cy="122.9" r=".28" fill="none" stroke="#b9529f" stroke-width=".19"/>
<circle cx="96.9" cy="117.2" r=".28" fill="#b9529f"/>
<circle cx="96.9" cy="117.2" r=".28" fill="none" stroke="#b9529f" stroke-width=".19"/>
<circle cx="88.4" cy="100.1" r=".28" fill="#b9529f"/>
<circle cx="88.4" cy="100.1" r=".28" fill="none" stroke="#b9529f" stroke-width=".19"/>
<circle cx="92.7" cy="100.1" r=".28" fill="#b9529f"/>
<circle cx="92.7" cy="100.1" r=".28" fill="none" stroke="#b9529f" stroke-width=".19"/>
<circle cx="136.8" cy="127.1" r=".28" fill="#b9529f"/>
<circle cx="136.8" cy="127.1" r=".28" fill="none" stroke="#b9529f" stroke-width=".19"/>
<circle cx="136.8" cy="137.1" r=".28" fill="#b9529f"/>
<circle cx="136.8" cy="137.1" r=".28" fill="none" stroke="#b9529f" stroke-width=".19"/>
<circle cx="85.5" cy="115.8" r=".28" fill="#b9529f"/>
<circle cx="85.5" cy="115.8" r=".28" fill="none" stroke="#b9529f" stroke-width=".19"/>
<text font-size="3.5" x="267.7" y="19" transform="rotate(90 267.7 19)">Figure 7. USB to SPI/RS232</text>
<text font-size="2.3" fill="#231f20" x="219.4" y="164.8">AXELSYS</text>
<g font-size="1.8" fill="#3953a4">
<text x="169.5" y="136">FTDI High-Speed USB</text>
<text x="174.4" y="140.3">FT2232H</text>
</g>
<g font-size="1.8" fill="#231f20">
<text x="218" y="172.9">ICE40HX8K-B-EVN</text>
<text x="218" y="168.7">iCE40-HX8K Breakout Board - USB to SPI/RS232</text>
</g>
<g font-size="1.3" fill="#231f20">
<text x="122.6" y="42.9">+3.3V</text>
<text x="122.6" y="54.3">+3.3V</text>
<text x="180.9" y="68.5">VCC1_8FT</text>
<text x="190.9" y="68.5">+3.3V</text>
<text x="61.4" y="78.5">+3.3V</text>
<text x="122.6" y="79.9">VCC1_8FT</text>
<text x="142.5" y="79.9">+3.3V</text>
<text x="176.4" y="82" transform="rotate(-90 176.4 82)">4</text>
<text x="177.8" y="82" transform="rotate(-90 177.8 82)">9</text>
<text x="180.6" y="82" transform="rotate(-90 180.6 82)">12</text>
<text x="182.1" y="82" transform="rotate(-90 182.1 82)">37</text>
<text x="183.5" y="82" transform="rotate(-90 183.5 82)">64</text>
<text x="187.8" y="82" transform="rotate(-90 187.8 82)">20</text>
<text x="189.2" y="82" transform="rotate(-90 189.2 82)">31</text>
<text x="190.6" y="82" transform="rotate(-90 190.6 82)">42</text>
<text x="192" y="82" transform="rotate(-90 192 82)">56</text>
<text x="165.7" y="89.9">50</text>
<text x="196.2" y="88.4">16</text>
<text x="196.2" y="89.9">17</text>
<text x="165.7" y="92.7">49</text>
<text x="196.2" y="91.3">18</text>
<text x="196.2" y="92.7">19</text>
<text x="196.2" y="95.5">22</text>
<text x="196.2" y="94.1">21</text>
<text x="87" y="97">+3.3V</text>
<text x="166.4" y="98.4">8</text>
<text x="166.4" y="97">7</text>
<text x="196.2" y="97">23</text>
<text x="196.2" y="101.2">26</text>
<text x="196.2" y="98.4">24</text>
<text x="64.2" y="104.1">+3.3V</text>
<text x="165.7" y="102.7">14</text>
<text x="166.4" y="106.9">6</text>
<text x="196.2" y="105.5">29</text>
<text x="196.2" y="102.7">27</text>
<text x="196.2" y="104.1">28</text>
<text x="196.2" y="106.9">30</text>
<text x="71" y="112.6">8</text>
<text x="82.3" y="112.6">1</text>
<text x="165.7" y="112.6">63</text>
<text x="196.2" y="111.2">34</text>
<text x="196.2" y="108.4">32</text>
<text x="196.2" y="109.8">33</text>
<text x="71" y="116.9">5</text>
<text x="71" y="115.5">6</text>
<text x="71" y="114">7</text>
<text x="82.3" y="115.5">3</text>
<text x="82.3" y="116.9">4</text>
<text x="82.3" y="114">2</text>
<text x="165.7" y="115.5">61</text>
<text x="165.7" y="114">62</text>
<text x="166.4" y="119.7">2</text>
<text x="196.2" y="118.3">41</text>
<text x="196.2" y="114">38</text>
<text x="196.2" y="115.5">39</text>
<text x="196.2" y="116.9">40</text>
<text x="196.2" y="119.7">43</text>
<text x="135.4" y="124">+3.3V</text>
<text x="166.4" y="125.4">3</text>
<text x="196.2" y="121.2">44</text>
<text x="196.2" y="122.6">45</text>
<text x="196.2" y="124">46</text>
<text x="165.7" y="131.1">13</text>
<text x="196.2" y="129.7">53</text>
<text x="196.2" y="131.1">54</text>
<text x="196.2" y="126.9">48</text>
<text x="196.2" y="128.3">52</text>
<text x="118" y="136.8">2</text>
<text x="118" y="132.6">1</text>
<text x="133.5" y="132.6">4</text>
<text x="133.5" y="136.8">3</text>
<text x="196.2" y="132.6">55</text>
<text x="196.2" y="135.4">58</text>
<text x="196.2" y="136.8">59</text>
<text x="196.2" y="134">57</text>
<text x="196.2" y="139.7">60</text>
<text x="196.2" y="142.5">36</text>
<text x="176.4" y="149.5" transform="rotate(-90 176.4 149.5)">10</text>
<text x="179.2" y="148.8" transform="rotate(-90 179.2 148.8)">1</text>
<text x="180.6" y="148.8" transform="rotate(-90 180.6 148.8)">5</text>
<text x="182.1" y="149.5" transform="rotate(-90 182.1 149.5)">11</text>
<text x="183.5" y="149.5" transform="rotate(-90 183.5 149.5)">15</text>
<text x="184.9" y="149.5" transform="rotate(-90 184.9 149.5)">25</text>
<text x="186.3" y="149.5" transform="rotate(-90 186.3 149.5)">35</text>
<text x="187.8" y="149.5" transform="rotate(-90 187.8 149.5)">47</text>
<text x="189.2" y="149.5" transform="rotate(-90 189.2 149.5)">51</text>
<text x="212.3" y="166.7">Title</text>
<text x="212.3" y="171">Size</text>
<text x="213.7" y="172.4">B</text>
<text x="218" y="171">Document Number</text>
<text x="259.2" y="171">Rev</text>
<text x="260.7" y="172.4">A</text>
<text x="212.3" y="175.3">Date:</text>
<text x="219.7" y="175.3">Jul 11, 2013</text>
<text x="240.7" y="175.3">Sheet</text>
<text x="247.9" y="175.3">2</text>
<text x="252.1" y="175.3">of</text>
<text x="256.4" y="175.3">6</text>
</g>
<g font-size="1.3" fill="#282973">
<text x="142.5" y="51.4">C1</text>
<text x="149.6" y="51.4">C2</text>
<text x="142.5" y="54.3">4.7uF</text>
<text x="149.6" y="54.3">0.1uF</text>
<text x="142.5" y="62.8">C3</text>
<text x="142.5" y="65.7">4.7uF</text>
<text x="149.6" y="62.8">C4</text>
<text x="149.6" y="65.7">0.1uF</text>
<text x="165.3" y="79.9">U1</text>
<text x="165.3" y="81.3">FT2232HL</text>
<text x="64.2" y="84.2">C5</text>
<text x="64.2" y="87">0.1uF</text>
<text x="74.2" y="84.2">C6</text>
<text x="74.2" y="87">0.1uF</text>
<text x="84.1" y="87">0.1uF</text>
<text x="84.1" y="84.2">C7</text>
<text x="94.1" y="84.2">C8</text>
<text x="94.1" y="87">0.1uF</text>
<text x="104.1" y="84.2">C9</text>
<text x="104.1" y="87">0.1uF</text>
<text x="210.8" y="88.4">0</text>
<text x="210.8" y="89.9">0</text>
<text x="216.5" y="88.4">R1</text>
<text x="216.5" y="89.9">R2</text>
<text x="210.8" y="91.3">0</text>
<text x="210.8" y="94.1">0</text>
<text x="216.5" y="91.3">R3</text>
<text x="216.5" y="94.1">R4</text>
<text x="126.8" y="101.2">C10</text>
<text x="134" y="101.2">C11</text>
<text x="149.6" y="101.2">R7</text>
<text x="153.9" y="101.2">2.2K</text>
<text x="210.8" y="97">0</text>
<text x="210.8" y="98.4">0</text>
<text x="216.5" y="97">R5</text>
<text x="216.5" y="98.4">R6</text>
<text x="89.8" y="105.5">R8</text>
<text x="94.1" y="105.5">R9</text>
<text x="98.4" y="105.5">R10</text>
<text x="126.8" y="104.1">10uF</text>
<text x="134" y="104.1">0.1uF</text>
<text x="149.6" y="105.5">R11</text>
<text x="153.9" y="105.5">12K</text>
<text x="75.6" y="109.8">U2</text>
<text x="89.8" y="108.4">10K</text>
<text x="94.1" y="108.4">10K</text>
<text x="98.4" y="108.4">10K</text>
<text x="61.4" y="118.3">C12</text>
<text x="72.7" y="119.8">93LC56-SO8</text>
<text x="101.2" y="119.8">R14</text>
<text x="105.5" y="119.8">2.2K</text>
<text x="210.8" y="116.9">0</text>
<text x="210.8" y="114.1">0</text>
<text x="210.8" y="119.8">0</text>
<text x="210.8" y="118.3">0</text>
<text x="210.8" y="115.5">0</text>
<text x="216.5" y="119.8">R17</text>
<text x="216.5" y="118.3">R16</text>
<text x="216.5" y="115.5">R13</text>
<text x="216.5" y="116.9">R15</text>
<text x="216.5" y="114.1">R12</text>
<text x="61.4" y="121.2">0.1uF</text>
<text x="210.8" y="122.6">0</text>
<text x="210.8" y="121.2">0</text>
<text x="216.5" y="122.6">R19</text>
<text x="216.5" y="121.2">R18</text>
<text x="125.4" y="129.7">X1</text>
<text x="142.5" y="129.7">C13</text>
<text x="142.5" y="132.6">0.1uF</text>
<text x="122.6" y="141.1">12.0000MHZ</text>
<text x="141.1" y="141.1">R20</text>
<text x="141.1" y="145.4">0</text>
</g>
<g font-size="1.3" fill="#1d437e">
<text x="177.3" y="87.2" transform="rotate(-90 177.3 87.2)">VPHY</text>
<text x="178.7" y="86.8" transform="rotate(-90 178.7 86.8)">VPLL</text>
<text x="181.5" y="88.3" transform="rotate(-90 181.5 88.3)">VCORE</text>
<text x="183" y="88.3" transform="rotate(-90 183 88.3)">VCORE</text>
<text x="184.4" y="88.3" transform="rotate(-90 184.4 88.3)">VCORE</text>
<text x="188.6" y="87.8" transform="rotate(-90 188.6 87.8)">VCCIO</text>
<text x="189.3" y="89.3">ADBUS0</text>
<text x="190.1" y="87.8" transform="rotate(-90 190.1 87.8)">VCCIO</text>
<text x="191.5" y="87.8" transform="rotate(-90 191.5 87.8)">VCCIO</text>
<text x="192.9" y="87.8" transform="rotate(-90 192.9 87.8)">VCCIO</text>
<text x="168.8" y="90.7">VREGIN</text>
<text x="168.8" y="93.6">VREGOUT</text>
<text x="189.3" y="90.7">ADBUS1</text>
<text x="189.3" y="93.6">ADBUS3</text>
<text x="189.3" y="95">ADBUS4</text>
<text x="189.3" y="92.1">ADBUS2</text>
<text x="168.8" y="99.3">DP</text>
<text x="168.8" y="97.8">DM</text>
<text x="189.3" y="96.4">ADBUS5</text>
<text x="189.3" y="99.3">ADBUS7</text>
<text x="189.3" y="97.8">ADBUS6</text>
<text x="168.8" y="107.8">REF</text>
<text x="168.8" y="103.5">RESET#</text>
<text x="189.3" y="105">ACBUS2</text>
<text x="189.3" y="103.5">ACBUS1</text>
<text x="189.3" y="107.8">ACBUS4</text>
<text x="189.3" y="102.1">ACBUS0</text>
<text x="189.3" y="106.4">ACBUS3</text>
<text x="73.5" y="113.5">VCC</text>
<text x="78.8" y="113.5">CS</text>
<text x="168.8" y="113.5">EECS</text>
<text x="189.3" y="112.1">ACBUS7</text>
<text x="189.3" y="109.2">ACBUS5</text>
<text x="189.3" y="110.7">ACBUS6</text>
<text x="73.5" y="117.8">VSS</text>
<text x="73.5" y="114.9">NU</text>
<text x="73.5" y="116.4">ORG</text>
<text x="78.1" y="114.9">CLK</text>
<text x="78.6" y="117.8">DO</text>
<text x="79.3" y="116.4">DI</text>
<text x="168.8" y="114.9">EECLK</text>
<text x="168.8" y="116.4">EEDATA</text>
<text x="189.3" y="116.4">BDBUS1</text>
<text x="189.3" y="117.8">BDBUS2</text>
<text x="189.3" y="114.9">BDBUS0</text>
<text x="189.3" y="119.2">BDBUS3</text>
<text x="168.8" y="120.6">OSCI</text>
<text x="189.3" y="124.9">BDBUS7</text>
<text x="189.3" y="120.6">BDBUS4</text>
<text x="189.3" y="122">BDBUS5</text>
<text x="189.3" y="123.5">BDBUS6</text>
<text x="168.8" y="126.3">OSCO</text>
<text x="189.3" y="129.2">BCBUS1</text>
<text x="189.3" y="127.7">BCBUS0</text>
<text x="189.3" y="130.6">BCBUS2</text>
<text x="120.4" y="137.7">GND</text>
<text x="120.4" y="133.4">STANDBY#</text>
<text x="126.6" y="137.7">OUTPUT</text>
<text x="129.1" y="133.4">VDD</text>
<text x="168.8" y="132">TEST</text>
<text x="189.3" y="137.7">BCBUS7</text>
<text x="189.3" y="133.4">BCBUS4</text>
<text x="189.3" y="136.3">BCBUS6</text>
<text x="189.3" y="132">BCBUS3</text>
<text x="189.3" y="134.9">BCBUS5</text>
<text x="187.5" y="143.4">SUSPEND#</text>
<text x="188.9" y="140.6">PWREN#</text>
<text x="177.3" y="146.4" transform="rotate(-90 177.3 146.4)">AGND</text>
<text x="180.1" y="146.4" transform="rotate(-90 180.1 146.4)">GND</text>
<text x="181.5" y="146.4" transform="rotate(-90 181.5 146.4)">GND</text>
<text x="183" y="146.4" transform="rotate(-90 183 146.4)">GND</text>
<text x="184.4" y="146.4" transform="rotate(-90 184.4 146.4)">GND</text>
<text x="185.8" y="146.4" transform="rotate(-90 185.8 146.4)">GND</text>
<text x="187.2" y="146.4" transform="rotate(-90 187.2 146.4)">GND</text>
<text x="188.6" y="146.4" transform="rotate(-90 188.6 146.4)">GND</text>
<text x="190.1" y="146.4" transform="rotate(-90 190.1 146.4)">GND</text>
</g>
<g font-size="1.3" fill="#ed2024">
<text x="201.1" y="88.4">SCK</text>
<text x="201.1" y="89.9">SI</text>
<text x="229.6" y="89.1">iCE_SCK</text>
<text x="239.3" y="89">6</text>
<text x="201.1" y="91.3">SO</text>
<text x="201.1" y="94.1">SS</text>
<text x="229.6" y="90.6">FLASH_MOSI</text>
<text x="229.6" y="92">FLASH_MISO</text>
<text x="229.6" y="94.8">iCE_SS_B</text>
<text x="239.3" y="90.4">6</text>
<text x="239.3" y="91.8">6</text>
<text x="239.3" y="94.7">6</text>
<text x="156.7" y="99">5</text>
<text x="156.7" y="97.5">5</text>
<text x="158.9" y="97.5">DM</text>
<text x="158.9" y="99">DP</text>
<text x="229.6" y="99.1">iCE_CREST</text>
<text x="229.6" y="97.7">iCE_CDONE</text>
<text x="239.3" y="99">4</text>
<text x="239.3" y="97.5">4</text>
<text x="151.3" y="112.6">FT_EECS</text>
<text x="151.3" y="115.5">FT_EEDATA</text>
<text x="151.3" y="114.1">FT_EECLK</text>
<text x="229.3" y="114.6">RS232_Rx_TTL</text>
<text x="229.3" y="117.5">RTSn</text>
<text x="229.6" y="116.2">RS232_Tx_TTL</text>
<text x="229.6" y="119">CTSn</text>
<text x="240.7" y="114.6">3</text>
<text x="240.7" y="117.5">3</text>
<text x="240.7" y="118.9">3</text>
<text x="240.7" y="116.1">3</text>
<text x="229.3" y="120.3">DTRn</text>
<text x="229.6" y="121.9">DSRn</text>
<text x="229.6" y="123.3">DCDn</text>
<text x="240.7" y="120.3">3</text>
<text x="240.7" y="121.8">3</text>
<text x="240.7" y="123.2">3</text>
<text x="151" y="143.1">iCE_CLK</text>
<text x="158.2" y="143.1">4</text>
</g>
<g font-size="1" fill="#231f20">
<text x="71.3" y="40">5</text>
<text x="114" y="40">4</text>
<text x="156.7" y="40">3</text>
<text x="199.4" y="40">2</text>
<text x="242.2" y="40">1</text>
<text x="48.9" y="58.1">D</text>
<text x="263.9" y="58.1">D</text>
<text x="48.9" y="92">C</text>
<text x="263.9" y="92">C</text>
<text x="48.9" y="125.8">B</text>
<text x="263.9" y="125.8">B</text>
<text x="48.9" y="159.6">A</text>
<text x="263.9" y="159.6">A</text>
<text x="71.3" y="176.6">5</text>
<text x="114" y="176.6">4</text>
<text x="156.7" y="176.6">3</text>
<text x="199.4" y="176.6">2</text>
<text x="242.2" y="176.6">1</text>
</g>
</svg>
